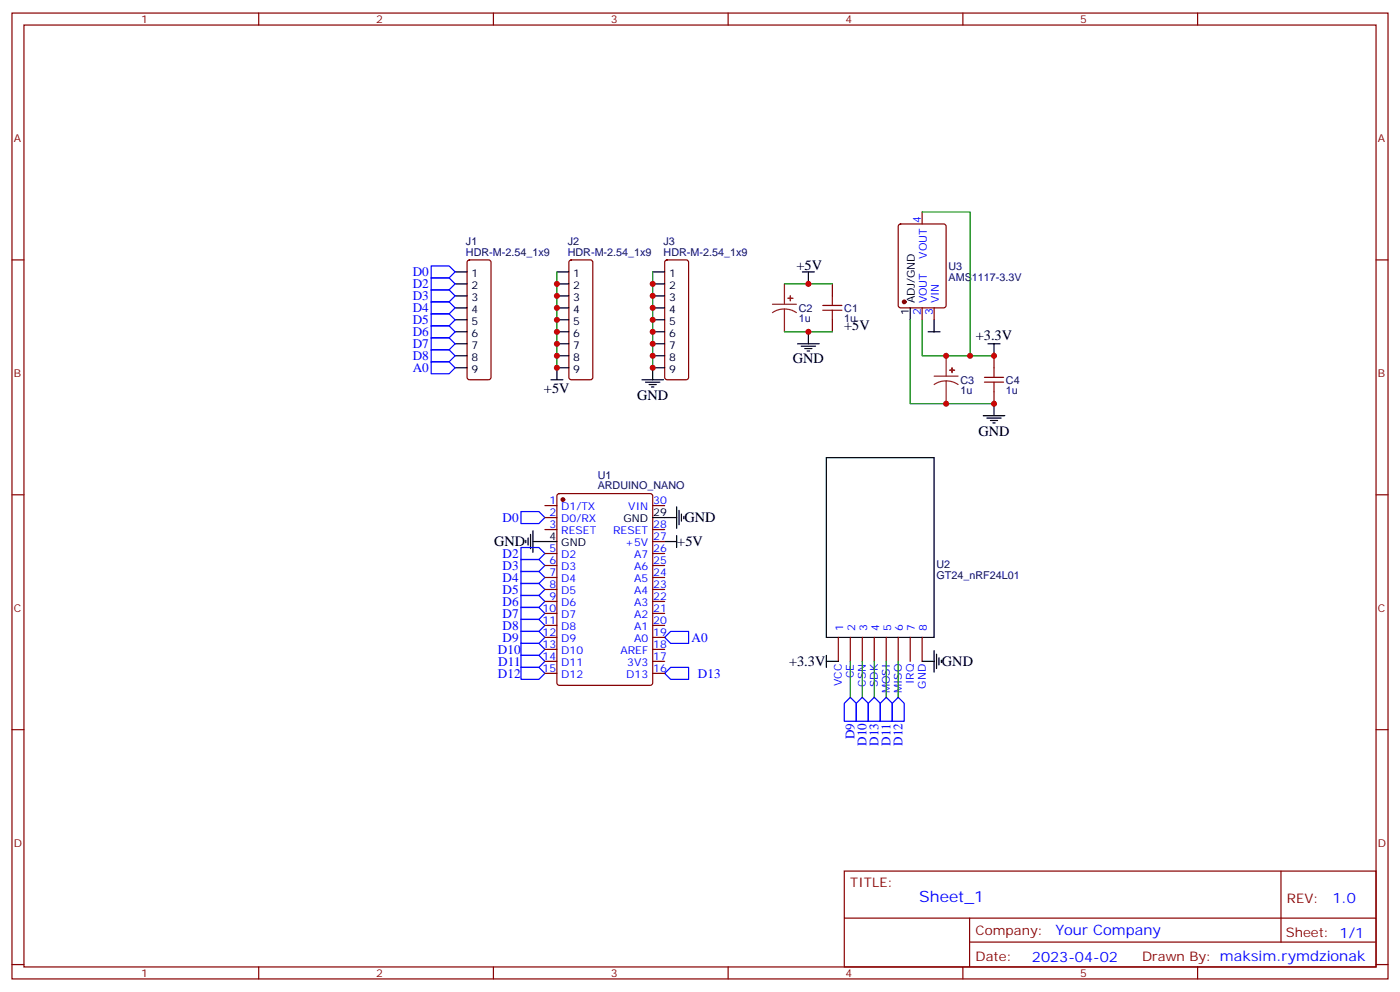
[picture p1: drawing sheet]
<svg xmlns="http://www.w3.org/2000/svg" width="412mm" height="292mm" viewBox="0 0 412 292" stroke-linecap="round" stroke-linejoin="round" font-family="sans-serif">
<g fill="none" stroke="#870000" stroke-width=".35">
<path d="M3.5 3.8h405.4v284.4h-405.4zM7.1 7.4h398.2v277.3h-398.2zM76.2 3.8v3.6M145.3 3.8v3.6M214.5 3.8v3.6M283.6 3.8v3.6M352.8 3.8v3.6M3.5 76.5h3.6M137.8 76.7l.5-.2h5.6l.5 .2 .2 .5v33.9l-.2 .5-.5 .2h-5.6l-.5-.2-.2-.5v-33.9zM167.8 76.7l.5-.2h5.6l.5 .2 .2 .5v33.9l-.2 .5-.5 .2h-5.6l-.5-.2-.2-.5v-33.9zM196 76.7l.5-.2h5.6l.5 .2 .2 .5v33.9l-.2 .5-.5 .2h-5.6l-.5-.2-.2-.5v-33.9zM264.8 66.1l.5-.2h12.7l.6 .5 .1 23.5-.5 .7h-12.9l-.7-.4v-23.6z"/>
<path d="M271.6 62.4v3.5M405.3 76.5h3.6M245.2 83.6v3.5M245.2 94.2v3.5M271.6 90.6v3.6M275.2 90.6v3.6M292.8 104.7v3.6M292.8 115.3v3.6M3.5 145.7h3.6M160.5 148.8h3.5M160.5 152.4h3.5M160.5 155.9h3.5"/>
<path d="M164.3 145.5l.4-.2h26.9l.6 .4 .1 55.3-.5 .7-27.1 .1-.6-.5-.1-55.3zM192.3 148.8h3.5M192.3 155.9h3.5M192.3 159.4h3.5M405.3 145.7h3.6M160.5 162.9h3.5M160.5 166.5h3.5M160.5 170h3.5M160.5 173.5h3.5M160.5 177.1h3.5M192.3 162.9h3.5M192.3 166.5h3.5"/>
<path d="M192.3 170h3.5M192.3 173.5h3.5M192.3 177.1h3.5M160.5 180.6h3.5M160.5 184.1h3.5M160.5 187.6h3.5M160.5 191.2h3.5M160.5 194.7h3.5M160.5 198.2h3.5M192.3 180.6h3.5M192.3 184.1h3.5M192.3 187.6h3.5"/>
<path d="M192.3 191.2h3.5M192.3 194.7h3.5M192.3 198.2h3.5M246.9 187.6v7.1M250.5 187.6v7.1M254 187.6v7.1M257.5 187.6v7.1M261.1 187.6v7.1M264.6 187.6v7.1M268.1 187.6v7.1M271.6 187.6v7.1M3.5 214.8h3.6"/>
<path d="M405.3 214.8h3.6M248.7 256.4h156.6v28.3h-156.6zM377.3 256.5v20.8M248.7 270.3h156.5M285.6 277.3h119.6M285.6 270.3v14.1M3.5 284h3.6M76.2 284.7v3.5M145.3 284.7v3.5M214.5 284.7v3.5M283.6 284.7v3.5M352.8 284.7v3.5"/>
<path d="M405.3 284h3.6"/>
</g>
<g fill="none" stroke="#000" stroke-width=".35">
<path d="M134.1 97.7h3.5M134.1 80h3.5M134.1 83.6h3.5M134.1 87.1h3.5M134.1 90.6h3.5M134.1 94.2h3.5M164 97.7h3.6M164 80h3.6M164 83.6h3.6M164 87.1h3.6M164 90.6h3.6M164 94.2h3.6"/>
<path d="M192.3 97.7h3.5M192.3 80h3.5M192.3 83.6h3.5M192.3 87.1h3.5M192.3 90.6h3.5M192.3 94.2h3.5M236.4 80h3.5M238.1 80v3.6M238.1 97.7v3.5M268.1 90.6v3.6M273.4 97.7h3.5M275.2 94.2v3.5"/>
<path d="M134.1 101.2h3.5M134.1 104.7h3.5M134.1 108.3h3.5M162.3 111.8h3.5M164 101.2h3.6M164 104.7h3.6M167.6 108.3h-3.6v3.5M189.1 111.8h6.3M190.1 112.5h4.3M191.2 113.2h2.1M191.9 113.9h.7M192.3 101.2h3.5"/>
<path d="M192.3 104.7h3.5M195.8 108.3h-3.5v3.5M234.9 101.2h6.4M236 101.9h4.2M237.1 102.6h2.1M237.8 103.3h.7M291 101.2h3.6M292.8 101.2v3.5M292.8 118.9v3.5M243.4 134.7h31.8v52.9h-31.8zM289.6 122.4h6.4M290.7 123.1h4.2"/>
<path d="M291.7 123.8h2.2M292.5 124.5h.7M154.9 159.1v.7M155.6 158.4v2.1M156.3 157.3v4.2M157 159.4h7M157 156.2v6.4M192.3 152.4h7M195.8 159.4h3.5M199.3 149.2v6.3M199.3 157.7v3.5M200 150.2v4.3"/>
<path d="M200.7 151.3v2.1M201.4 152v.7M243.4 194.7h3.5M243.4 192.9v3.6M271.6 194.7h3.6M275.2 191.5v6.4M275.9 192.6v4.2M276.6 193.6v2.2M277.3 194.3v.8"/>
</g>
<g fill="none" stroke="#00f" stroke-width=".35">
<path d="M127 78.3h5.3l1.8 1.7-1.8 1.8h-5.3zM127 99.4h5.3l1.8 1.8-1.8 1.8h-5.3zM127 95.9h5.3l1.8 1.8-1.8 1.7h-5.3zM127 92.4h5.3l1.8 1.8-1.8 1.7h-5.3zM127 88.9h5.3l1.8 1.7-1.8 1.8h-5.3zM127 85.3h5.3l1.8 1.8-1.8 1.8h-5.3zM127 81.8h5.3l1.8 1.8-1.8 1.7h-5.3zM127 106.5h5.3l1.8 1.8-1.8 1.7h-5.3zM127 103h5.3l1.8 1.7-1.8 1.8h-5.3zM153.5 150.6h5.2l1.8 1.8-1.8 1.7h-5.2zM153.5 178.8h5.2l1.8 1.8-1.8 1.8h-5.2zM153.5 175.3h5.2l1.8 1.8-1.8 1.7h-5.2z"/>
<path d="M153.5 171.8h5.2l1.8 1.7-1.8 1.8h-5.2zM153.5 168.2h5.2l1.8 1.8-1.8 1.8h-5.2zM153.5 164.7h5.2l1.8 1.8-1.8 1.7h-5.2zM153.5 161.2h5.2l1.8 1.7-1.8 1.8h-5.2zM153.5 196.5h5.2l1.8 1.7-1.8 1.8h-5.2zM153.5 192.9h5.2l1.8 1.8-1.8 1.8h-5.2zM153.5 189.4h5.2l1.8 1.8-1.8 1.7h-5.2zM153.5 185.9h5.2l1.8 1.7-1.8 1.8h-5.2zM153.5 182.4h5.2l1.8 1.7-1.8 1.8h-5.2zM195.8 198.2l1.8-1.7h5.2v3.5h-5.2zM195.8 187.6l1.8-1.7h5.2v3.5h-5.2zM250.5 205.3l1.7 1.7v5.3h-3.5v-5.3z"/>
<path d="M254 205.3l1.8 1.7v5.3h-3.6v-5.3zM257.5 205.3l1.8 1.7v5.3h-3.5v-5.3zM261.1 205.3l1.7 1.7v5.3h-3.5v-5.3zM264.6 205.3l1.7 1.7v5.3h-3.5v-5.3z"/>
</g>
<g fill="#870000" stroke="#870000" stroke-width=".35">
<circle cx="165.8" cy="147.1" r=".53"/>
<circle cx="266.3" cy="88.9" r=".53"/>
</g>
<path d="M227.5 89.6h7.1M231.1 91l-1.9 .2-1.7 .8M231.1 91l1.8 .2 1.7 .8M231.1 83.6v6M231.1 91v6.7M275.2 110.7h7M278.7 112.1l-1.9 .3-1.6 .8M278.7 112.1l1.8 .3 1.7 .8M278.7 104.7v6M278.7 112.1v6.8" fill="none" stroke="#8c2424" stroke-width=".35"/>
<g fill="#8c2424" stroke="#8c2424" stroke-width=".35">
<path d="M232.1 87.8h1.4z"/>
<path d="M232.8 87.1v1.4z"/>
<path d="M279.8 109h1.4z"/>
<path d="M280.4 108.3l.1 1.4z"/>
</g>
<path d="M242.4 91.3h5.6M242.4 89.9h5.6M245.2 87.1v2.8M245.2 91.3v2.9M290 111.1h5.6M290 112.5h5.6M292.8 108.3v2.8M292.8 112.5v2.8" fill="none" stroke="#a10000" stroke-width=".35"/>
<path d="M271.6 62.4h14.2v42.3M164 80v28.3M192.3 80v28.3M231.1 83.6h14.1M231.1 97.7h14.1M268.1 94.2v24.7h24.7M271.6 94.2v10.5h21.2M250.5 194.7v10.6M254 194.7v10.6M257.5 194.7v10.6M261.1 194.7v10.6M264.6 194.7v10.6" fill="none" stroke="#008700" stroke-width=".35"/>
<g fill="#c00">
<circle cx="238.1" cy="83.6" r=".88"/>
<circle cx="238.1" cy="97.7" r=".88"/>
<circle cx="292.8" cy="104.7" r=".88"/>
<circle cx="292.8" cy="118.9" r=".88"/>
<circle cx="278.7" cy="104.7" r=".88"/>
<circle cx="278.7" cy="118.9" r=".88"/>
<circle cx="285.8" cy="104.7" r=".88"/>
<circle cx="192.3" cy="108.3" r=".88"/>
<circle cx="164" cy="108.3" r=".88"/>
<circle cx="164" cy="104.7" r=".88"/>
<circle cx="164" cy="101.2" r=".88"/>
<circle cx="164" cy="97.7" r=".88"/>
<circle cx="164" cy="94.2" r=".88"/>
<circle cx="164" cy="90.6" r=".88"/>
<circle cx="164" cy="87.1" r=".88"/>
<circle cx="164" cy="83.6" r=".88"/>
<circle cx="192.3" cy="83.6" r=".88"/>
<circle cx="192.3" cy="87.1" r=".88"/>
<circle cx="192.3" cy="90.6" r=".88"/>
<circle cx="192.3" cy="97.7" r=".88"/>
<circle cx="192.3" cy="94.2" r=".88"/>
<circle cx="192.3" cy="101.2" r=".88"/>
<circle cx="192.3" cy="104.7" r=".88"/>
</g>
<text font-size="4.6" fill="#00f" x="270.8" y="265.5">Sheet_1</text>
<g font-size="4.2">
<text x="234.6" y="79.3">+5V</text>
<text x="248.7" y="97.2">+5V</text>
<text x="287.4" y="100.2">+3.3V</text>
<text x="233.5" y="106.9">GND</text>
<text x="160.2" y="115.8">+5V</text>
<text x="187.7" y="117.9">GND</text>
<text x="288.2" y="128.5">GND</text>
<text x="201.6" y="153.8">GND</text>
<text x="145.5" y="160.8">GND</text>
<text x="199.5" y="160.8">+5V</text>
<text x="232.4" y="196.1">+3.3V</text>
<text x="277.5" y="196.1">GND</text>
</g>
<g font-size="4.2" fill="#00f">
<text x="392.5" y="265.7">1.0</text>
<text x="310.9" y="275.3">Your Company</text>
<text x="304" y="283.1">2023-04-02</text>
</g>
<g font-size="3.9" fill="#00f">
<text x="121.6" y="81.3">D0</text>
<text x="121.6" y="88.4">D3</text>
<text x="121.6" y="84.8">D2</text>
<text x="121.6" y="95.4">D5</text>
<text x="121.6" y="91.9">D4</text>
<text x="121.6" y="99">D6</text>
<text x="121.6" y="106">D8</text>
<text x="121.6" y="102.5">D7</text>
<text x="121.6" y="109.5">A0</text>
<text x="148" y="153.6">D0</text>
<text x="148" y="167.7">D3</text>
<text x="148" y="164.2">D2</text>
<text x="148" y="171.3">D4</text>
<text x="148" y="178.3">D6</text>
<text x="148" y="174.8">D5</text>
<text x="148" y="185.4">D8</text>
<text x="148" y="181.9">D7</text>
<text x="148" y="188.9">D9</text>
<text x="203.7" y="188.9">A0</text>
<text x="146.7" y="192.4">D10</text>
<text x="146.8" y="196">D11</text>
<text x="146.7" y="199.5">D12</text>
<text x="205.6" y="199.6">D13</text>
<text x="251.7" y="217.6" transform="rotate(-90 251.7 217.6)">D9</text>
<text x="255.3" y="219.6" transform="rotate(-90 255.3 219.6)">D10</text>
<text x="258.8" y="219.6" transform="rotate(-90 258.8 219.6)">D13</text>
<text x="262.3" y="219.6" transform="rotate(-90 262.3 219.6)">D11</text>
<text x="265.9" y="219.6" transform="rotate(-90 265.9 219.6)">D12</text>
</g>
<g font-size="3.9" fill="#800">
<text x="250.5" y="261">TITLE:</text>
<text x="379.1" y="265.7">REV:</text>
<text x="287.4" y="275.2">Company:</text>
<text x="378.7" y="275.8">Sheet: 1/1</text>
<text x="287.4" y="282.9">Date:</text>
<text x="336.4" y="283">Drawn By: maksim.rymdzionak</text>
</g>
<g font-size="3.2" fill="#800">
<text x="41.6" y="6.8">1</text>
<text x="110.8" y="6.8">2</text>
<text x="179.9" y="6.8">3</text>
<text x="249.1" y="6.8">4</text>
<text x="318.2" y="6.8">5</text>
<text x="4.1" y="41.9">A</text>
<text x="405.9" y="41.9">A</text>
<text x="4.1" y="111.1">B</text>
<text x="405.9" y="111.1">B</text>
<text x="4.1" y="180.2">C</text>
<text x="405.9" y="180.2">C</text>
<text x="4.1" y="249.4">D</text>
<text x="405.9" y="249.4">D</text>
<text x="41.6" y="287.7">1</text>
<text x="110.8" y="287.7">2</text>
<text x="179.9" y="287.7">3</text>
<text x="249.1" y="287.7">4</text>
<text x="318.2" y="287.7">5</text>
</g>
<g font-size="3.2" fill="#00f">
<text x="271.3" y="65.8" transform="rotate(-90 271.3 65.8)">4</text>
<text x="273" y="76.2" transform="rotate(-90 273 76.2)">VOUT</text>
<text x="273" y="89.3" transform="rotate(-90 273 89.3)">VOUT</text>
<text x="276.6" y="89.3" transform="rotate(-90 276.6 89.3)">VIN</text>
<text x="271.3" y="92.8" transform="rotate(-90 271.3 92.8)">2</text>
<text x="274.8" y="92.8" transform="rotate(-90 274.8 92.8)">3</text>
<text x="161.9" y="148.5">1</text>
<text x="192.4" y="148.5">30</text>
<text x="161.9" y="152">2</text>
<text x="161.9" y="155.5">3</text>
<text x="165.3" y="150.2">D1/TX</text>
<text x="165.3" y="153.8">D0/RX</text>
<text x="185.1" y="150.2">VIN</text>
<text x="192.4" y="155.5">28</text>
<text x="165.3" y="157.3">RESET</text>
<text x="180.6" y="157.3">RESET</text>
<text x="184.2" y="160.8">+5V</text>
<text x="192.4" y="159.1">27</text>
<text x="161.9" y="162.6">5</text>
<text x="161.9" y="166.1">6</text>
<text x="165.3" y="164.4">D2</text>
<text x="165.3" y="167.9">D3</text>
<text x="186.8" y="167.9">A6</text>
<text x="186.8" y="164.4">A7</text>
<text x="192.4" y="166.1">25</text>
<text x="192.4" y="162.6">26</text>
<text x="161.9" y="169.7">7</text>
<text x="161.9" y="173.2">8</text>
<text x="165.3" y="171.4">D4</text>
<text x="186.8" y="171.4">A5</text>
<text x="192.4" y="173.2">23</text>
<text x="192.4" y="169.7">24</text>
<text x="161.9" y="176.7">9</text>
<text x="165.3" y="174.9">D5</text>
<text x="165.3" y="178.5">D6</text>
<text x="186.8" y="178.5">A3</text>
<text x="186.8" y="174.9">A4</text>
<text x="192.4" y="176.7">22</text>
<text x="159.8" y="180.2">10</text>
<text x="159.8" y="183.8">11</text>
<text x="165.3" y="182">D7</text>
<text x="165.3" y="185.5">D8</text>
<text x="186.8" y="185.5">A1</text>
<text x="186.8" y="182">A2</text>
<text x="192.4" y="183.8">20</text>
<text x="192.4" y="180.2">21</text>
<text x="248.4" y="185.9" transform="rotate(-90 248.4 185.9)">1</text>
<text x="251.9" y="185.9" transform="rotate(-90 251.9 185.9)">2</text>
<text x="255.4" y="185.9" transform="rotate(-90 255.4 185.9)">3</text>
<text x="258.9" y="185.9" transform="rotate(-90 258.9 185.9)">4</text>
<text x="262.5" y="185.9" transform="rotate(-90 262.5 185.9)">5</text>
<text x="266" y="185.9" transform="rotate(-90 266 185.9)">6</text>
<text x="269.5" y="185.9" transform="rotate(-90 269.5 185.9)">7</text>
<text x="273" y="185.9" transform="rotate(-90 273 185.9)">8</text>
<text x="159.8" y="187.3">12</text>
<text x="159.8" y="190.8">13</text>
<text x="165.3" y="189.1">D9</text>
<text x="186.8" y="189.1">A0</text>
<text x="192.4" y="190.8">18</text>
<text x="192.4" y="187.3">19</text>
<text x="159.8" y="194.3">14</text>
<text x="159.8" y="197.9">15</text>
<text x="165.3" y="192.6">D10</text>
<text x="165.3" y="196.1">D11</text>
<text x="182.8" y="192.6">AREF</text>
<text x="184.8" y="196.1">3V3</text>
<text x="192.4" y="197.9">16</text>
<text x="192.4" y="194.3">17</text>
<text x="165.3" y="199.6">D12</text>
<text x="184.5" y="199.6">D13</text>
<text x="248" y="202" transform="rotate(-90 248 202)">VCC</text>
<text x="251.5" y="199.6" transform="rotate(-90 251.5 199.6)">CE</text>
<text x="255.1" y="202.2" transform="rotate(-90 255.1 202.2)">CSN</text>
<text x="258.6" y="202.2" transform="rotate(-90 258.6 202.2)">SDK</text>
<text x="269.2" y="201.4" transform="rotate(-90 269.2 201.4)">IRQ</text>
<text x="272.7" y="202.7" transform="rotate(-90 272.7 202.7)">GND</text>
<text x="262.1" y="204.1" transform="rotate(-90 262.1 204.1)">MOSI</text>
<text x="265.6" y="204.1" transform="rotate(-90 265.6 204.1)">MISO</text>
</g>
<g font-size="3.2" fill="#000080">
<text x="137.3" y="75.5">HDR-M-2.54_1x9</text>
<text x="137.3" y="72.3">J1</text>
<text x="167.2" y="75.5">HDR-M-2.54_1x9</text>
<text x="167.2" y="72.3">J2</text>
<text x="195.5" y="75.5">HDR-M-2.54_1x9</text>
<text x="195.5" y="72.3">J3</text>
<text x="279.4" y="82.6">AMS1117-3.3V</text>
<text x="279.4" y="79.4">U3</text>
<text x="235.3" y="94.9">1u</text>
<text x="235.3" y="91.8">C2</text>
<text x="248.7" y="94.9">1u</text>
<text x="248.7" y="91.8">C1</text>
<text x="282.9" y="112.9">C3</text>
<text x="296.3" y="112.9">C4</text>
<text x="282.9" y="116.1">1u</text>
<text x="296.3" y="116.1">1u</text>
<text x="176.1" y="141">U1</text>
<text x="176.1" y="144">ARDUINO_NANO</text>
<text x="275.9" y="167.2">U2</text>
<text x="275.9" y="170.5">GT24_nRF24L01</text>
</g>
<g font-size="3.2">
<text x="138.9" y="81.5">1</text>
<text x="168.9" y="81.5">1</text>
<text x="197.1" y="81.5">1</text>
<text x="138.9" y="85">2</text>
<text x="138.9" y="88.5">3</text>
<text x="168.9" y="85">2</text>
<text x="168.9" y="88.5">3</text>
<text x="197.1" y="85">2</text>
<text x="197.1" y="88.5">3</text>
<text x="269.5" y="89.3" transform="rotate(-90 269.5 89.3)">ADJ/GND</text>
<text x="138.9" y="92">4</text>
<text x="138.9" y="95.6">5</text>
<text x="168.9" y="92">4</text>
<text x="168.9" y="95.6">5</text>
<text x="197.1" y="92">4</text>
<text x="197.1" y="95.6">5</text>
<text x="267.8" y="92.8" transform="rotate(-90 267.8 92.8)">1</text>
<text x="138.9" y="99.1">6</text>
<text x="168.9" y="99.1">6</text>
<text x="197.1" y="99.1">6</text>
<text x="138.9" y="102.6">7</text>
<text x="138.9" y="106.2">8</text>
<text x="168.9" y="102.6">7</text>
<text x="168.9" y="106.2">8</text>
<text x="197.1" y="102.6">7</text>
<text x="197.1" y="106.2">8</text>
<text x="138.9" y="109.7">9</text>
<text x="168.9" y="109.7">9</text>
<text x="197.1" y="109.7">9</text>
<text x="183.7" y="153.8">GND</text>
<text x="192.4" y="152">29</text>
<text x="161.9" y="159.1">4</text>
<text x="165.3" y="160.8">GND</text>
</g>
</svg>
